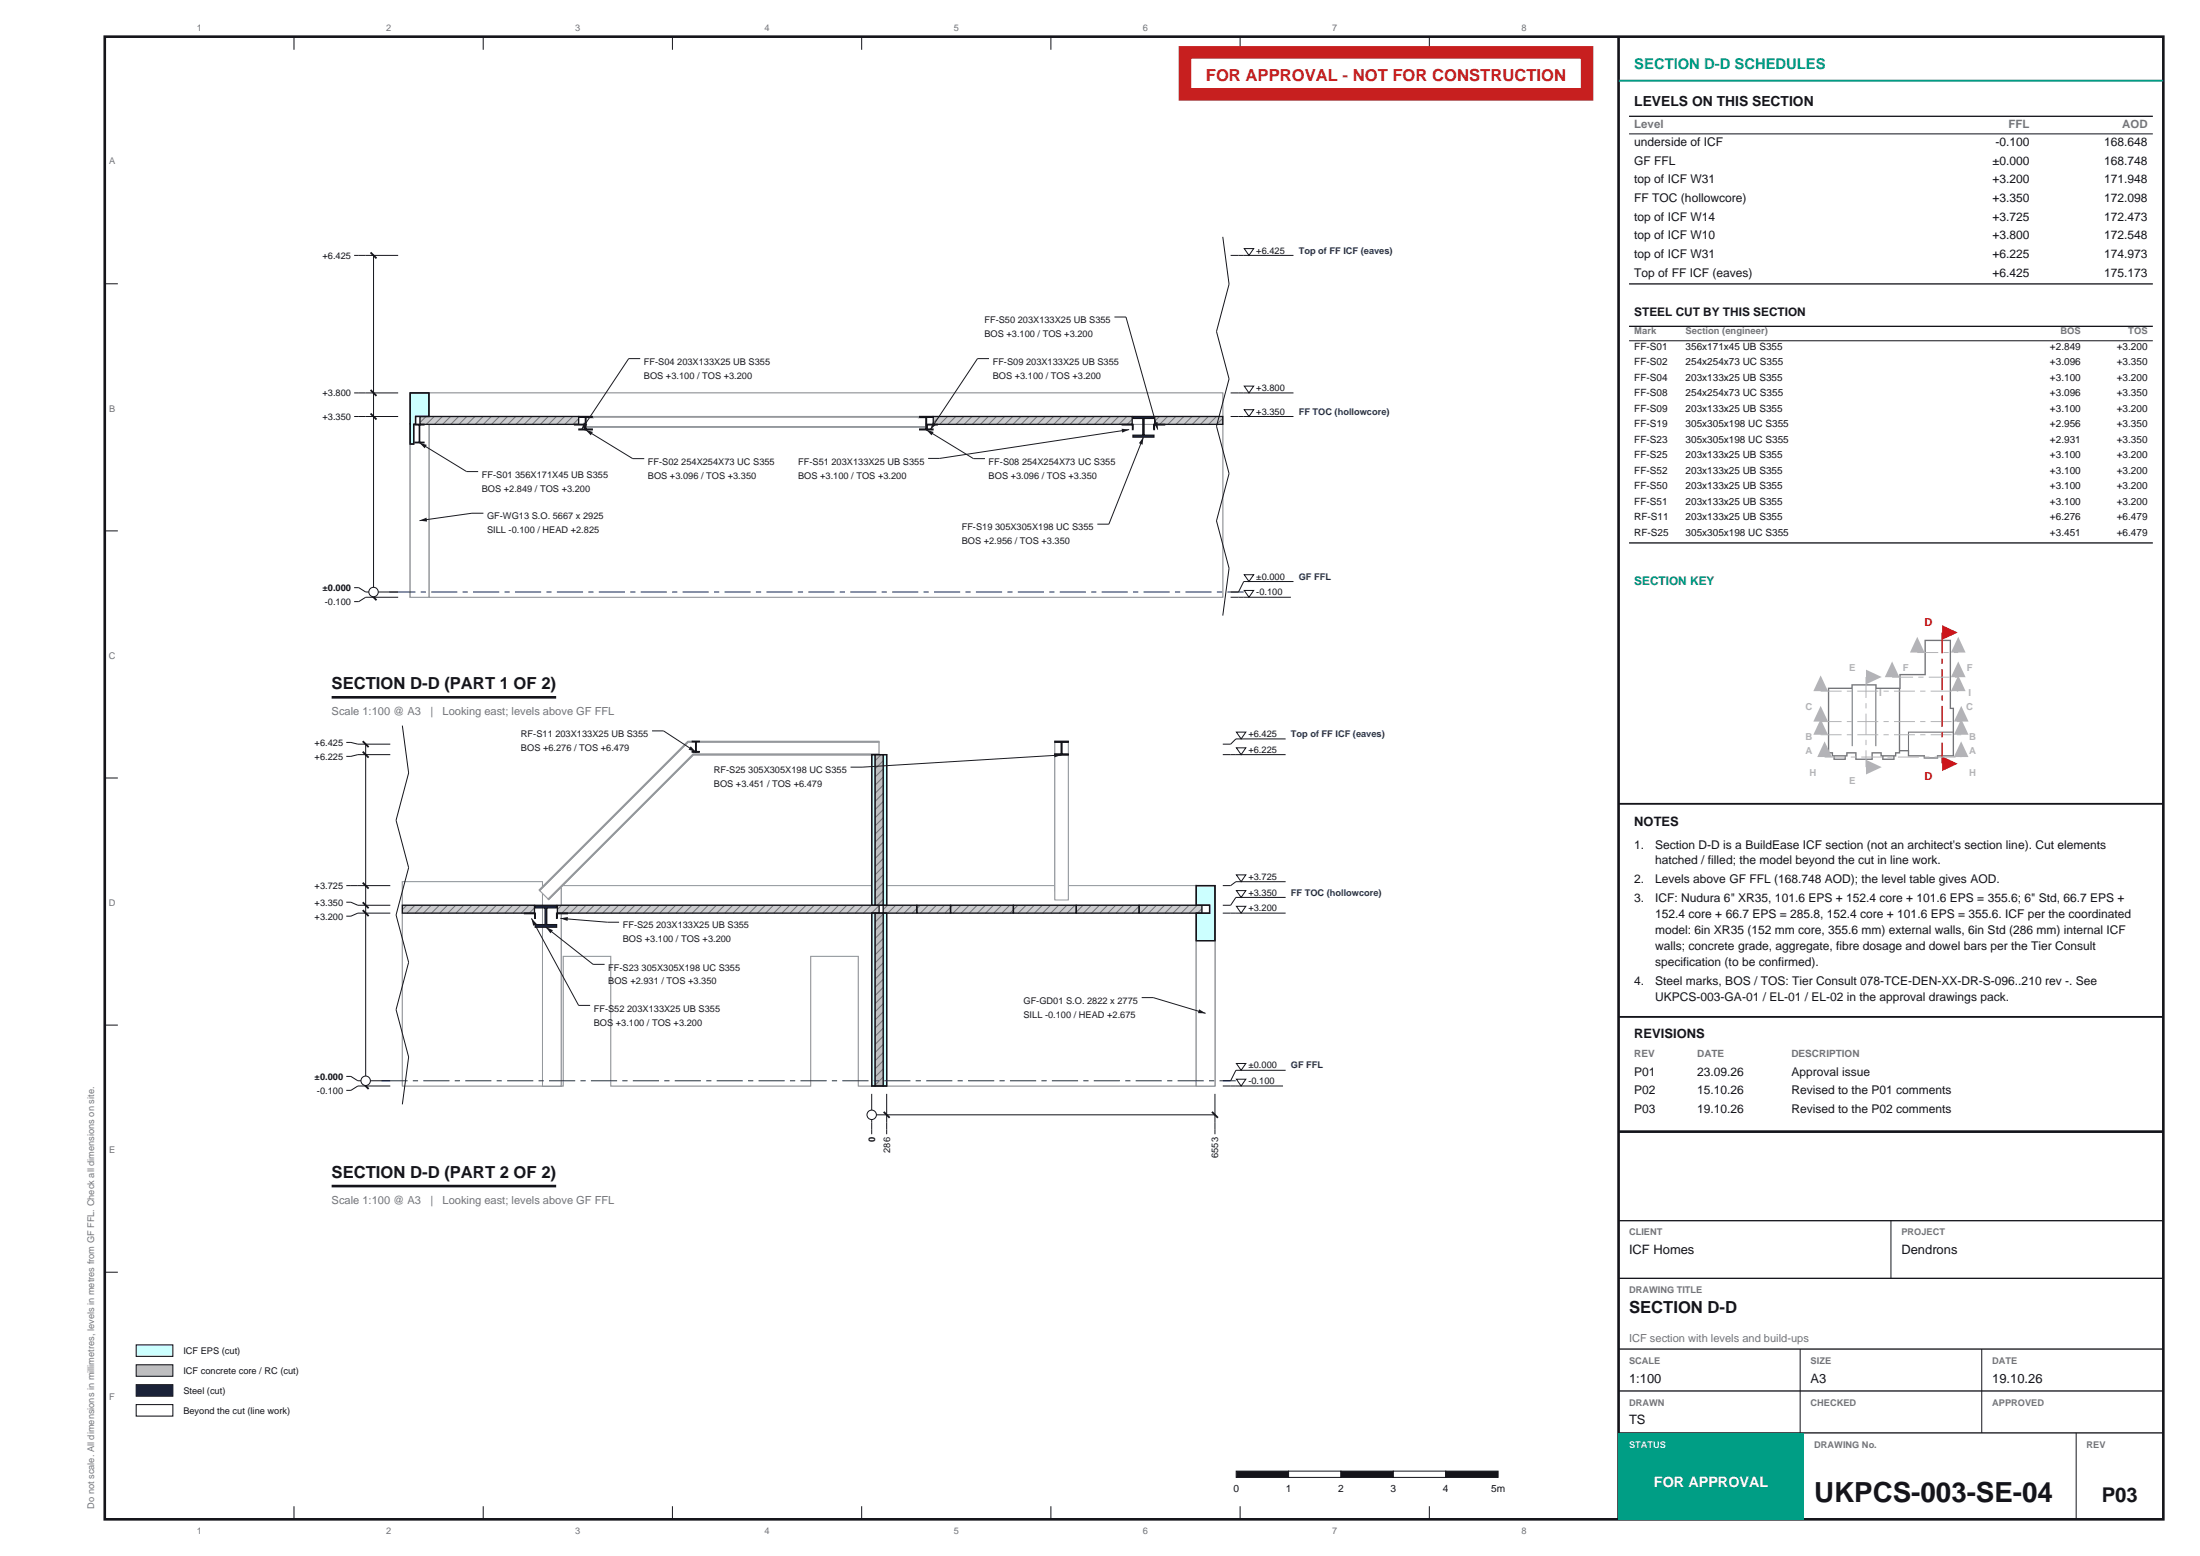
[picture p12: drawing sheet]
<svg xmlns="http://www.w3.org/2000/svg" width="420mm" height="297mm" viewBox="0 0 420 297" stroke-linecap="round" stroke-linejoin="round" font-family="sans-serif">
<path d="M20 7h393v283h-393zM309 7v283" fill="none" stroke="#14141a" stroke-width=".5"/>
<g fill="none" stroke="#14141a" stroke-width=".19">
<path d="M56.1 7v2.5M92.3 7v2.5M128.4 7v2.5M164.5 7v2.5M200.6 7v2.5M236.8 7v2.5M272.9 7v2.5M20 54.2h2.5M20 101.3h2.5M20 148.5h2.5M20 195.7h2.5M20 242.8h2.5"/>
<path d="M56.1 287.5v2.5M92.3 287.5v2.5M128.4 287.5v2.5M164.5 287.5v2.5M200.6 287.5v2.5M236.8 287.5v2.5M272.9 287.5v2.5"/>
</g>
<g fill="#fff" stroke="#94999e" stroke-width=".19">
<path d="M81.9 75h151.5v39h-151.5z" fill-rule="evenodd"/>
<path d="M78.3 75h3.6v39h-3.6z" fill-rule="evenodd"/>
<path d="M110.5 79.5h2.6v.1h-1.3v2.3h1.3v.1h-2.6v-.1h1.2v-2.3h-1.2z" fill-rule="evenodd"/>
<path d="M175.6 79.5h2.5v.1h-1.2v2.3h1.2v.1h-2.5v-.1h1.2v-2.3h-1.2z" fill-rule="evenodd"/>
<path d="M216.3 79.5h4v.4h-1.9v3.2h1.9v.3h-4v-.3h1.9v-3.2h-1.9z" fill-rule="evenodd"/>
<path d="M220.3 81h2v.1h-1.9v.9h-.1z" fill-rule="evenodd"/>
<path d="M214.2 81h2.1v1h-.1v-.9h-2z" fill-rule="evenodd"/>
<path d="M81.9 79.5h151.5v1.5h-151.5z" fill-rule="evenodd"/>
<path d="M109.7 81h2v1h-.1v-.9h-1.9z" fill-rule="evenodd"/>
<path d="M176.9 81h2v.1h-1.9v.9h-.1z" fill-rule="evenodd"/>
<path d="M111.8 81h2.1v.1h-2v.9h-.1z" fill-rule="evenodd"/>
<path d="M174.7 81h2.1v1h-.1v-.9h-2z" fill-rule="evenodd"/>
<path d="M80.2 79.5h1.7v1.5h-1.7z" fill-rule="evenodd"/>
<path d="M81.9 81h151.5v33h-151.5z" fill-rule="evenodd"/>
<path d="M81.9 75h151.5v4.5h-151.5z" fill-rule="evenodd"/>
<path d="M78.3 75h3.6v4.5h-1.7v1.5h1.7v33h-3.6z" fill-rule="evenodd"/>
<path d="M78.3 75h3.6v4.5h-2.6v1.5h2.6v33h-3.6z" fill-rule="evenodd"/>
<path d="M78.3 81h3.6v3.5h-3.6z" fill-rule="evenodd"/>
<path d="M79.2 81h1.7v.1h-.8v3.3h.8v.1h-1.7v-.1h.8v-3.3h-.8z" fill-rule="evenodd"/>
<path d="M79.3 81h2.6v3.5h-3.3z" fill-rule="evenodd"/>
<path d="M78.6 81h.7l-.7 3.5z" fill-rule="evenodd"/>
<path d="M78.6 81h3.3v33h-3.6v-29.5h.3z" fill-rule="evenodd"/>
<path d="M78.3 81h.7v3.8h-.7z" fill-rule="evenodd"/>
<path d="M111.8 81h2.1v.1h-2v.9h-.1z" fill-rule="evenodd"/>
<path d="M174.7 81h2.1v1h-.1v-.9h-2z" fill-rule="evenodd"/>
<path d="M111.9 81.4h64.8v.1h-64.8z" fill-rule="evenodd"/>
<path d="M113.3 79.5h62v.1h-62z" fill-rule="evenodd"/>
<path d="M111.9 79.8h1.4v-.2h62v.2h1.4v1.6h-64.8z" fill-rule="evenodd"/>
<path d="M111.9 79.8h1.4v-.2h62v.2h1.4v1.6h-64.8z" fill-rule="evenodd"/>
<path d="M111.9 81.4h64.8v.1h-64.8z" fill-rule="evenodd"/>
<path d="M113.3 79.5h62v.1h-62z" fill-rule="evenodd"/>
</g>
<g fill="#cccccf">
<path d="M220.4 79.5h13v1.5h-13z" fill-rule="evenodd"/>
<path d="M178.2 79.5h37.9v1.5h-37.9z" fill-rule="evenodd"/>
<path d="M80.2 79.5h30.3v1.5h-30.3z" fill-rule="evenodd"/>
</g>
<g fill="none" stroke="#737378" stroke-width=".19">
<path d="M81.3 79.5l-1.1 1.2M82.9 79.5l-1.5 1.5M84.4 79.5l-1.5 1.5M86 79.5l-1.5 1.5M87.6 79.5l-1.5 1.5M89.1 79.5l-1.5 1.5M90.7 79.5l-1.5 1.5M92.2 79.5l-1.5 1.5M93.8 79.5l-1.5 1.5M95.3 79.5l-1.5 1.5M96.9 79.5l-1.5 1.5M98.4 79.5l-1.5 1.5"/>
<path d="M100 79.5l-1.5 1.5M101.6 79.5l-1.5 1.5M103.1 79.5l-1.5 1.5M104.7 79.5l-1.5 1.5M106.2 79.5l-1.5 1.5M107.8 79.5l-1.5 1.5M109.3 79.5l-1.5 1.5M110.5 79.9l-1.1 1.1M179.3 79.5l-1.1 1.2M180.9 79.5l-1.5 1.5M182.5 79.5l-1.5 1.5M184 79.5l-1.5 1.5"/>
<path d="M185.6 79.5l-1.5 1.5M187.1 79.5l-1.5 1.5M188.7 79.5l-1.5 1.5M190.2 79.5l-1.5 1.5M191.8 79.5l-1.5 1.5M193.3 79.5l-1.5 1.5M194.9 79.5l-1.5 1.5M196.5 79.5l-1.5 1.5M198 79.5l-1.5 1.5M199.6 79.5l-1.5 1.5M201.1 79.5l-1.5 1.5M202.7 79.5l-1.5 1.5"/>
<path d="M204.2 79.5l-1.5 1.5M205.8 79.5l-1.5 1.5M207.3 79.5l-1.5 1.5M208.9 79.5l-1.5 1.5M210.5 79.5l-1.5 1.5M212 79.5l-1.5 1.5M213.6 79.5l-1.5 1.5M215.1 79.5l-1.5 1.5M221.3 79.5l-.9 .9M222.9 79.5l-1.5 1.5M224.5 79.5l-1.5 1.5M226 79.5l-1.5 1.5"/>
<path d="M227.6 79.5l-1.5 1.5M229.1 79.5l-1.5 1.5M230.7 79.5l-1.5 1.5M232.2 79.5l-1.5 1.5M233.4 79.8l-1.1 1.2M216.1 80l-.9 1"/>
</g>
<path d="M80.2 79.5h30.3v1.5h-30.3zM178.2 79.5h37.9v1.5h-37.9zM220.4 79.5h13v1.5h-13z" fill="none" stroke="#14141a" stroke-width=".25"/>
<path d="M78.3 75h3.6v4.5h-2.6v1.5h-.3v3.8h-.7z" fill-rule="evenodd" fill="#cff"/>
<path d="M78.3 75h3.6v4.5h-2.6v1.5h-.3v3.8h-.7z" fill="none" stroke="#14141a" stroke-width=".25"/>
<path d="M79.2 81h1.7v.1h-.8v3.3h.8v.1h-1.7v-.1h.8v-3.3h-.8z" fill-rule="evenodd" fill="#0d2973"/>
<path d="M79.2 81h1.7v.1h-.8v3.3h.8v.1h-1.7v-.1h.8v-3.3h-.8z" fill="none" stroke="#14141a" stroke-width=".25"/>
<path d="M110.5 79.5h2.6v.1h-1.3v2.3h1.3v.1h-2.6v-.1h1.2v-2.3h-1.2z" fill-rule="evenodd" fill="#0d2973"/>
<path d="M110.5 79.5h2.6v.1h-1.3v2.3h1.3v.1h-2.6v-.1h1.2v-2.3h-1.2z" fill="none" stroke="#14141a" stroke-width=".25"/>
<path d="M109.7 81h2v1h-.1v-.9h-1.9z" fill-rule="evenodd" fill="#0d2973"/>
<path d="M109.7 81h2v1h-.1v-.9h-1.9z" fill="none" stroke="#14141a" stroke-width=".25"/>
<path d="M175.6 79.5h2.5v.1h-1.2v2.3h1.2v.1h-2.5v-.1h1.2v-2.3h-1.2z" fill-rule="evenodd" fill="#0d2973"/>
<path d="M175.6 79.5h2.5v.1h-1.2v2.3h1.2v.1h-2.5v-.1h1.2v-2.3h-1.2z" fill="none" stroke="#14141a" stroke-width=".25"/>
<path d="M176.9 81h2v.1h-1.9v.9h-.1z" fill-rule="evenodd" fill="#0d2973"/>
<path d="M176.9 81h2v.1h-1.9v.9h-.1z" fill="none" stroke="#14141a" stroke-width=".25"/>
<path d="M216.3 79.5h4v.4h-1.9v3.2h1.9v.3h-4v-.3h1.9v-3.2h-1.9z" fill-rule="evenodd" fill="#0d2973"/>
<path d="M216.3 79.5h4v.4h-1.9v3.2h1.9v.3h-4v-.3h1.9v-3.2h-1.9z" fill="none" stroke="#14141a" stroke-width=".25"/>
<path d="M220.3 81h2v.1h-1.9v.9h-.1z" fill-rule="evenodd" fill="#0d2973"/>
<path d="M220.3 81h2v.1h-1.9v.9h-.1z" fill="none" stroke="#14141a" stroke-width=".25"/>
<path d="M214.2 81h2.1v1h-.1v-.9h-2z" fill-rule="evenodd" fill="#0d2973"/>
<path d="M78.3 75h3.6v4.5h-2.6v1.5h-.3v3.8h-.7zM214.2 81h2.1v1h-.1v-.9h-2z" fill="none" stroke="#14141a" stroke-width=".25"/>
<g fill="none" stroke="#14141a" stroke-width=".19">
<path d="M67.6 48.7h8.4M71.3 48.7v65.3M233.4 45.2l1.2 9-2.4 9.1 2.4 9-2.4 9.1 2.4 9-2.4 9 2.4 9.1-1.2 9M234.9 48.7h12M237.5 47.5h1.8l-.9 1.2zM67.6 79.5h8.4M67.6 75h8.4M234.9 79.5h12M234.9 75h12M237.5 78.2h1.8l-.9 1.3zM237.5 73.7h1.8l-.9 1.3zM67.6 112.2h.9l1.3 .8h6.2"/>
<path d="M76 114h-6.2l-1.3 .8h-.9M234.9 114h11.5M237.5 112.7h1.8l-.9 1.3zM237.5 109.7h1.8l-.9 1.3zM246.9 111h-9.5l-1 2h-1.5"/>
</g>
<path d="M74.3 113h163.1" fill="none" stroke="#0d2973" stroke-width=".19" stroke-dasharray="5 1 1 1" stroke-linecap="butt"/>
<path d="M70.7 113.4l1.2 1.2" fill="none" stroke="#14141a" stroke-width=".35"/>
<circle cx="71.3" cy="113" r=".9" fill="#fff" stroke="#14141a" stroke-width=".19"/>
<path d="M70.7 48.2l1.2 1.1M70.7 78.9l1.2 1.2M70.7 74.4l1.2 1.2" fill="none" stroke="#14141a" stroke-width=".35"/>
<path d="M80.1 84.5l9 5.5h2.2" fill="none" stroke="#1a1a1f" stroke-width=".19"/>
<path d="M80.1 84.5l1.4 .4-.4 .7z" fill="#1a1a1f"/>
<path d="M111.8 82l9 5.5h2.2" fill="none" stroke="#1a1a1f" stroke-width=".19"/>
<path d="M111.8 82l1.4 .4-.4 .7z" fill="#1a1a1f"/>
<path d="M122.2 68.4h-2.2l-9 13.6" fill="none" stroke="#1a1a1f" stroke-width=".19"/>
<path d="M111.5 80.6l.6 .4-1.1 1z" fill="#1a1a1f"/>
<path d="M176.8 82l9 5.5h2.2" fill="none" stroke="#1a1a1f" stroke-width=".19"/>
<path d="M176.8 82l1.4 .4-.4 .7z" fill="#1a1a1f"/>
<path d="M188.8 68.4h-2.2l-9 13.6" fill="none" stroke="#1a1a1f" stroke-width=".19"/>
<path d="M178.1 80.6l.6 .4-1.1 1z" fill="#1a1a1f"/>
<path d="M218.3 83.4l-6.6 16.6h-2.2" fill="none" stroke="#1a1a1f" stroke-width=".19"/>
<path d="M218.3 83.4l-.2 1.5-.7-.3z" fill="#1a1a1f"/>
<path d="M212.8 60.5h2.2l6 21.5" fill="none" stroke="#1a1a1f" stroke-width=".19"/>
<path d="M220.3 80.8l.7-.3v1.5z" fill="#1a1a1f"/>
<path d="M215.6 82l-36.2 5.5h-2.2" fill="none" stroke="#1a1a1f" stroke-width=".19"/>
<path d="M214.1 81.8l1.5 .2-1.4 .6z" fill="#1a1a1f"/>
<path d="M92.3 98h-2.2l-10 1.4" fill="none" stroke="#1a1a1f" stroke-width=".19"/>
<path d="M80.1 99.4l1.3-.6 .1 .8z" fill="#1a1a1f"/>
<path d="M63.3 133.1h42.9" fill="none" stroke="#14141a" stroke-width=".5"/>
<g fill="#fff" stroke="#94999e" stroke-width=".19">
<path d="M104.6 174.3h2.5v33z"/>
<path d="M103.6 169l3.5 3.8h-2.5z"/>
<path d="M228.4 169h3.5v38.3h-3.5z" fill-rule="evenodd"/>
<path d="M107.1 169h121.3v38.3h-64.5v-24.8h-9.1v24.8h-38.2v-24.8h-9.1v24.8h-.4z" fill-rule="evenodd"/>
<path d="M103.6 169h3.5v38.3h-3.5z" fill-rule="evenodd"/>
<path d="M201.4 169.9h2.5v.2h-1.2v1.6h1.2v.1h-2.5v-.1h1.2v-1.6h-1.2z" fill-rule="evenodd"/>
<path d="M107.1 172.8h121.3v1.5h-121.3z" fill-rule="evenodd"/>
<path d="M228.4 172.8h1.1v1.5h-1.1z" fill-rule="evenodd"/>
<path d="M104.6 172.8h2.5v1.5h-2.5z" fill-rule="evenodd"/>
<path d="M166.4 174.3h2.9v33h-2.9z" fill-rule="evenodd"/>
<path d="M107.1 169h121.3v3.8h-121.3z" fill-rule="evenodd"/>
<path d="M107.1 174.3h121.3v33h-64.5v-24.8h-9.1v24.8h-38.2v-24.8h-9.1v24.8h-.4z" fill-rule="evenodd"/>
<path d="M103.6 169h3.5v3.8z" fill-rule="evenodd"/>
<path d="M103.6 169l1 3.8v1.5l2.5 32.9v-32.9v33h-3.5z" fill-rule="evenodd"/>
<path d="M228.4 169h3.5v38.3h-3.5v-33h1.1v-1.5h-1.1z" fill-rule="evenodd"/>
<path d="M103.6 169h3.5v3.8h-2.5v1.5h2.5v33h-3.5z" fill-rule="evenodd"/>
<path d="M228.4 169h3.5v38.3h-3.5v-33h2.5v-1.5h-2.5z" fill-rule="evenodd"/>
<path d="M166.4 166.6h2.9v6.2h-2.9z" fill-rule="evenodd"/>
<path d="M166.4 174.3h2.9z" fill-rule="evenodd"/>
<path d="M228.4 179.5h3.5v27.8h-3.5z" fill-rule="evenodd"/>
<path d="M76.8 168.3h26.8v39h-26.8z" fill-rule="evenodd"/>
<path d="M103.6 169h3.5v3.8h-2.5v1.5h2.5v33h-3.5z" fill-rule="evenodd"/>
<path d="M103.6 169h3.5v3.8h-2.5z" fill-rule="evenodd"/>
<path d="M104.6 174.3h2.5v33h-3.5z" fill-rule="evenodd"/>
<path d="M103.6 169l1 3.8v1.5l-1 33z" fill-rule="evenodd"/>
<path d="M102.2 172.8h4.1v.5h-1.9v3.2h1.9v.5h-4.1v-.5h1.9v-3.2h-1.9z" fill-rule="evenodd"/>
<path d="M100.1 174.3h2.1v1h-.1v-.9h-2z" fill-rule="evenodd"/>
<path d="M76.8 172.8h25.2v1.5h-25.2z" fill-rule="evenodd"/>
<path d="M104.5 172.8l.1 1.5z" fill-rule="evenodd"/>
<path d="M106.3 174.3h2v.1h-1.9v.9h-.1z" fill-rule="evenodd"/>
<path d="M103.6 169h3.5v38.3h-3.5z" fill-rule="evenodd"/>
<path d="M76.8 168.3h26.8v39h-26.8v-33h25.2v-1.5h-25.2z" fill-rule="evenodd"/>
<path d="M201.4 141.5h2.5v28.4h-2.5z" fill-rule="evenodd"/>
<path d="M202.7 141.7h1.2v28.4h-1.2z" fill-rule="evenodd"/>
<path d="M201.4 141.7h1.2v28.4h-1.2z" fill-rule="evenodd"/>
<path d="M202.7 143.9h1.2v27.8h-1.2z" fill-rule="evenodd"/>
<path d="M201.4 143.9h1.2v27.8h-1.2z" fill-rule="evenodd"/>
<path d="M201.4 144.1h2.5v27.7h-2.5z" fill-rule="evenodd"/>
<path d="M166.4 144h2.9v22.6h-2.9z" fill-rule="evenodd"/>
<path d="M201.4 143.9h2.5v.2h-2.5z" fill-rule="evenodd"/>
<path d="M201.4 141.5h2.5v.2h-2.5z" fill-rule="evenodd"/>
<path d="M202.6 141.7h.1v2.2h-.1z" fill-rule="evenodd"/>
<path d="M132.3 143.9h35.5v.2h-35.4l-27.6 27.6-.1-.1z" fill-rule="evenodd"/>
<path d="M102.9 169.9l28.4-28.4h36.5v.2h-36.4l-28.3 28.3z" fill-rule="evenodd"/>
<path d="M103.1 170l28.3-28.3h36.4v2.2h-35.5l-27.6 27.7z" fill-rule="evenodd"/>
<path d="M103.1 170l28.3-28.3h36.4v2.2h-35.5l-27.6 27.7z" fill-rule="evenodd"/>
<path d="M132.8 141.8l.1 1.7h.6h-1.3h.6z" fill-rule="evenodd"/>
<path d="M132.3 143.9h35.5v.2h-35.4l-27.6 27.6-.1-.1z" fill-rule="evenodd"/>
<path d="M131.3 141.5h36.5v.2h-36.4l-28.3 28.3-.2-.1z" fill-rule="evenodd"/>
<path d="M132.2 141.5h1.3l-.6 .1v1.9h.6h-1.3h.6v-1.9z" fill-rule="evenodd"/>
</g>
<g fill="#cccccf">
<path d="M217.5 172.8h12v1.5h-12z" fill-rule="evenodd"/>
<path d="M205.5 172.8h12v1.5h-12z" fill-rule="evenodd"/>
<path d="M193.5 172.8h12v1.5h-12z" fill-rule="evenodd"/>
<path d="M181.5 172.8h12v1.5h-12z" fill-rule="evenodd"/>
<path d="M175 172.8h6.5v1.5h-6.5z" fill-rule="evenodd"/>
<path d="M168.6 172.8h6.4v1.5h-6.4z" fill-rule="evenodd"/>
<path d="M106.4 172.8h61.4v1.5h-61.4z" fill-rule="evenodd"/>
<path d="M76.8 172.8h25.2v1.5h-25.2z" fill-rule="evenodd"/>
</g>
<g fill="none" stroke="#737378" stroke-width=".19">
<path d="M77.7 172.8l-.9 .8M79.2 172.8l-1.5 1.5M80.8 172.8l-1.5 1.5M82.3 172.8l-1.5 1.5M83.9 172.8l-1.5 1.5M85.4 172.8l-1.5 1.5M87 172.8l-1.5 1.5M88.5 172.8l-1.5 1.5M90.1 172.8l-1.5 1.5M91.7 172.8l-1.5 1.5M93.2 172.8l-1.5 1.5M94.8 172.8l-1.5 1.5"/>
<path d="M96.3 172.8l-1.5 1.5M97.9 172.8l-1.5 1.5M99.4 172.8l-1.5 1.5M101 172.8l-1.5 1.5M102 173.3l-1 1M107.2 172.8l-.8 .8M108.8 172.8l-1.5 1.5M110.3 172.8l-1.5 1.5M111.9 172.8l-1.5 1.5M113.4 172.8l-1.5 1.5M115 172.8l-1.5 1.5M116.5 172.8l-1.5 1.5"/>
<path d="M118.1 172.8l-1.5 1.5M119.7 172.8l-1.5 1.5M121.2 172.8l-1.5 1.5M122.8 172.8l-1.5 1.5M124.3 172.8l-1.5 1.5M125.9 172.8l-1.5 1.5M127.4 172.8l-1.5 1.5M129 172.8l-1.5 1.5M130.5 172.8l-1.5 1.5M132.1 172.8l-1.5 1.5M133.7 172.8l-1.5 1.5M135.2 172.8l-1.5 1.5"/>
<path d="M136.8 172.8l-1.5 1.5M138.3 172.8l-1.5 1.5M139.9 172.8l-1.5 1.5M141.4 172.8l-1.5 1.5M143 172.8l-1.5 1.5M144.5 172.8l-1.5 1.5M146.1 172.8l-1.5 1.5M147.7 172.8l-1.5 1.5M149.2 172.8l-1.5 1.5M150.8 172.8l-1.5 1.5M152.3 172.8l-1.5 1.5M153.9 172.8l-1.5 1.5"/>
<path d="M155.4 172.8l-1.5 1.5M157 172.8l-1.5 1.5M158.5 172.8l-1.5 1.5M160.1 172.8l-1.5 1.5M161.7 172.8l-1.5 1.5M163.2 172.8l-1.5 1.5M164.8 172.8l-1.5 1.5M166.3 172.8l-1.5 1.5M167.8 172.8l-1.4 1.5M169.4 172.8l-.8 .8M171 172.8l-1.5 1.5M172.5 172.8l-1.5 1.5"/>
<path d="M174.1 172.8l-1.5 1.5M175.7 172.8l-1.5 1.5M177.2 172.8l-1.5 1.5M178.8 172.8l-1.5 1.5M180.3 172.8l-1.5 1.5M181.9 172.8l-1.5 1.5M183.4 172.8l-1.5 1.5M185 172.8l-1.5 1.5M186.5 172.8l-1.5 1.5M188.1 172.8l-1.5 1.5M189.7 172.8l-1.5 1.5M191.2 172.8l-1.5 1.5"/>
<path d="M192.8 172.8l-1.5 1.5M194.3 172.8l-1.5 1.5M195.9 172.8l-1.5 1.5M197.4 172.8l-1.5 1.5M199 172.8l-1.5 1.5M200.6 172.8l-1.5 1.5M202.1 172.8l-1.5 1.5M203.7 172.8l-1.5 1.5M205.2 172.8l-1.5 1.5M206.8 172.8l-1.5 1.5M208.3 172.8l-1.5 1.5M209.9 172.8l-1.5 1.5"/>
<path d="M211.4 172.8l-1.5 1.5M213 172.8l-1.5 1.5M214.6 172.8l-1.5 1.5M216.1 172.8l-1.5 1.5M217.7 172.8l-1.5 1.5M219.2 172.8l-1.5 1.5M220.8 172.8l-1.5 1.5M222.3 172.8l-1.5 1.5M223.9 172.8l-1.5 1.5M225.4 172.8l-1.5 1.5M227 172.8l-1.5 1.5M228.6 172.8l-1.5 1.5"/>
<path d="M229.5 173.4l-.9 .9"/>
</g>
<path d="M76.8 172.8h25.2v1.5h-25.2zM106.4 172.8h61.4v1.5h-61.4zM168.6 172.8h6.4v1.5h-6.4zM175 172.8h6.5v1.5h-6.5zM181.5 172.8h12v1.5h-12zM193.5 172.8h12v1.5h-12zM205.5 172.8h12v1.5h-12zM217.5 172.8h12v1.5h-12z" fill="none" stroke="#14141a" stroke-width=".25"/>
<path d="M168.6 174.3h.7v33h-.7z" fill-rule="evenodd" fill="#cff"/>
<path d="M168.6 174.3h.7v33h-.7z" fill="none" stroke="#14141a" stroke-width=".25"/>
<path d="M166.4 174.3h.7v33h-.7z" fill-rule="evenodd" fill="#cff"/>
<path d="M166.4 174.3h.7v33h-.7z" fill="none" stroke="#14141a" stroke-width=".25"/>
<path d="M228.4 169h3.5v10.5h-3.5v-5.2h2.5v-1.5h-2.5z" fill-rule="evenodd" fill="#cff"/>
<path d="M228.4 169h3.5v10.5h-3.5v-5.2h2.5v-1.5h-2.5z" fill="none" stroke="#14141a" stroke-width=".25"/>
<path d="M166.4 144h.7v28.8h-.7z" fill-rule="evenodd" fill="#cff"/>
<path d="M166.4 144h.7v28.8h-.7z" fill="none" stroke="#14141a" stroke-width=".25"/>
<path d="M168.6 144h.7v28.8h-.7z" fill-rule="evenodd" fill="#cff"/>
<path d="M168.6 144h.7v28.8h-.7z" fill="none" stroke="#14141a" stroke-width=".25"/>
<path d="M167.1 174.3h1.5v33h-1.5z" fill-rule="evenodd" fill="#bdbdbf"/>
<g fill="none" stroke="#737378" stroke-width=".19">
<path d="M167.2 174.3l-.1 .1M168.6 179.1l-1.5 1.6M168.6 177.6l-1.5 1.5M168.6 176l-1.5 1.6M168.6 174.5l-1.5 1.5M168.6 199.4l-1.5 1.5M168.6 197.8l-1.5 1.5M168.6 196.3l-1.5 1.5M168.6 194.7l-1.5 1.5M168.6 193.1l-1.5 1.6M168.6 191.6l-1.5 1.5M168.6 190l-1.5 1.6"/>
<path d="M168.6 188.5l-1.5 1.5M168.6 186.9l-1.5 1.5M168.6 185.4l-1.5 1.5M168.6 183.8l-1.5 1.5M168.6 182.3l-1.5 1.5M168.6 180.7l-1.5 1.5M168.6 207.1l-.1 .2M168.6 205.6l-1.5 1.5M168.6 204l-1.5 1.6M168.6 202.5l-1.5 1.5M168.6 200.9l-1.5 1.5"/>
</g>
<path d="M167.1 174.3h1.5v33h-1.5z" fill="none" stroke="#14141a" stroke-width=".25"/>
<path d="M167.1 144h1.5v28.8h-1.5z" fill-rule="evenodd" fill="#bdbdbf"/>
<g fill="none" stroke="#737378" stroke-width=".19">
<path d="M168.2 144l-1.1 1.2M168.6 159.2l-1.5 1.5M168.6 157.7l-1.5 1.5M168.6 156.1l-1.5 1.5M168.6 154.5l-1.5 1.6M168.6 153l-1.5 1.5M168.6 151.4l-1.5 1.6M168.6 149.9l-1.5 1.5M168.6 148.3l-1.5 1.5M168.6 146.8l-1.5 1.5M168.6 145.2l-1.5 1.5M168.6 171.7l-1.1 1.1"/>
<path d="M168.6 170.1l-1.5 1.5M168.6 168.5l-1.5 1.6M168.6 167l-1.5 1.5M168.6 165.4l-1.5 1.6M168.6 163.9l-1.5 1.5M168.6 162.3l-1.5 1.5M168.6 160.8l-1.5 1.5"/>
</g>
<path d="M167.1 144h1.5v28.8h-1.5z" fill="none" stroke="#14141a" stroke-width=".25"/>
<path d="M102.2 172.8h4.1v.5h-1.9v3.2h1.9v.5h-4.1v-.5h1.9v-3.2h-1.9z" fill-rule="evenodd" fill="#0d2973"/>
<path d="M102.2 172.8h4.1v.5h-1.9v3.2h1.9v.5h-4.1v-.5h1.9v-3.2h-1.9z" fill="none" stroke="#14141a" stroke-width=".25"/>
<path d="M106.3 174.3h2v.1h-1.9v.9h-.1z" fill-rule="evenodd" fill="#0d2973"/>
<path d="M106.3 174.3h2v.1h-1.9v.9h-.1z" fill="none" stroke="#14141a" stroke-width=".25"/>
<path d="M100.1 174.3h2.1v1h-.1v-.9h-2z" fill-rule="evenodd" fill="#0d2973"/>
<path d="M100.1 174.3h2.1v1h-.1v-.9h-2z" fill="none" stroke="#14141a" stroke-width=".25"/>
<path d="M132.2 141.5h1.3l-.6 .1v1.9h.6h-1.3h.6v-1.9z" fill-rule="evenodd" fill="#0d2973"/>
<path d="M132.2 141.5h1.3l-.6 .1v1.9h.6h-1.3h.6v-1.9z" fill="none" stroke="#14141a" stroke-width=".25"/>
<path d="M201.4 141.5h2.5v.2h-1.2v2.2h1.2v.2h-2.5v-.2h1.2v-2.2h-1.2z" fill-rule="evenodd" fill="#0d2973"/>
<path d="M166.4 144h2.9v28.8h-2.9zM201.4 141.5h2.5v.2h-1.2v2.2h1.2v.2h-2.5v-.2h1.2v-2.2h-1.2zM166.4 174.3h2.9v33h-2.9zM228.4 169h3.5v10.5h-3.5v-5.2h2.5v-1.5h-2.5z" fill="none" stroke="#14141a" stroke-width=".25"/>
<g fill="none" stroke="#14141a" stroke-width=".19">
<path d="M76.8 138.5l1.2 9-2.4 9.1 2.4 9-2.4 9 2.4 9.1-2.4 9 2.4 9.1-1.2 9M236 139.7h1.8l-.9 1.3zM66.1 141.7h.9l1.3 .3h6.2M69.8 142v65.3M74.5 144h-6.2l-1.3 .4h-.9M233.4 144h12M236 142.7h1.8l-.9 1.3zM245.4 141h-9.5l-1 1h-1.5M66.1 172.2h.9l1.3 .6h6.2M66.1 169h8.4M74.5 174.3h-6.2l-1.3 .6h-.9M233.4 174.3h12"/>
<path d="M236 173h1.8l-.9 1.3zM236 170h1.8l-.9 1.3zM236 167h1.8l-.9 1.3zM245.4 171.3h-9.5l-1 1.5h-1.5M245.4 168.3h-9.5l-1 .7h-1.5M66.1 205.5h.9l1.3 .8h6.2M74.5 207.3h-6.2l-1.3 .8h-.9M233.4 207.3h11.5M236 206h1.8l-.9 1.3zM236 203h1.8l-.9 1.3zM245.4 204.3h-9.5l-1 2h-1.5"/>
</g>
<path d="M72.8 206.3h163.1" fill="none" stroke="#0d2973" stroke-width=".19" stroke-dasharray="5 1 1 1" stroke-linecap="butt"/>
<path d="M69.2 206.7l1.2 1.2" fill="none" stroke="#14141a" stroke-width=".35"/>
<circle cx="69.8" cy="206.3" r=".9" fill="#fff" stroke="#14141a" stroke-width=".19"/>
<path d="M69.2 143.5l1.2 1.1M69.2 141.5l1.2 1.1M69.2 173.7l1.2 1.2M69.2 172.2l1.2 1.2M69.2 168.5l1.2 1.1" fill="none" stroke="#14141a" stroke-width=".35"/>
<path d="M166.4 208.8v7.7M166.4 212.8h65.5M169.3 208.8v7.7M231.9 208.8v7.7" fill="none" stroke="#14141a" stroke-width=".19"/>
<circle cx="166.4" cy="212.8" r=".9" fill="#fff" stroke="#14141a" stroke-width=".19"/>
<path d="M168.7 212.2l1.1 1.2M231.4 212.2l1.1 1.2" fill="none" stroke="#14141a" stroke-width=".35"/>
<path d="M104.2 177l9 7.1h2.2" fill="none" stroke="#1a1a1f" stroke-width=".19"/>
<path d="M104.2 177l1.4 .5-.5 .6z" fill="#1a1a1f"/>
<path d="M107 175.3l9 .7h2.2" fill="none" stroke="#1a1a1f" stroke-width=".19"/>
<path d="M107 175.3l1.4-.3v.8z" fill="#1a1a1f"/>
<path d="M101.5 175.3l9 16.6h2.2" fill="none" stroke="#1a1a1f" stroke-width=".19"/>
<path d="M101.5 175.3l1 1-.7 .4z" fill="#1a1a1f"/>
<path d="M124.5 139.5h2.2l6.1 4" fill="none" stroke="#1a1a1f" stroke-width=".19"/>
<path d="M131.9 142.4l.9 1.1-1.3-.4z" fill="#1a1a1f"/>
<path d="M202.7 144.1l-38.1 2.3h-2.2" fill="none" stroke="#1a1a1f" stroke-width=".19"/>
<path d="M201.2 143.8l1.5 .3-1.4 .5z" fill="#1a1a1f"/>
<path d="M218 190.4h2.2l10 3" fill="none" stroke="#1a1a1f" stroke-width=".19"/>
<path d="M228.9 192.7l1.3 .7h-1.5z" fill="#1a1a1f"/>
<path d="M63.3 226.4h42.9" fill="none" stroke="#14141a" stroke-width=".5"/>
<path d="M26 256.7h7v2.2h-7z" fill-rule="evenodd" fill="#cff" stroke="#14141a" stroke-width=".2"/>
<path d="M26 260.5h7v2.2h-7z" fill-rule="evenodd" fill="#bdbdbf" stroke="#14141a" stroke-width=".2"/>
<path d="M26 264.3h7v2.2h-7z" fill-rule="evenodd" fill="#0d2973" stroke="#14141a" stroke-width=".2"/>
<path d="M26 268.1h7v2.2h-7z" fill-rule="evenodd" fill="#fff" stroke="#14141a" stroke-width=".2"/>
<path d="M236 280.8h10v1.2h-10z" fill-rule="evenodd" fill="#14141a" stroke="#14141a" stroke-width=".19"/>
<path d="M246 280.8h10v1.2h-10z" fill-rule="evenodd" fill="#fff" stroke="#14141a" stroke-width=".19"/>
<path d="M256 280.8h10v1.2h-10z" fill-rule="evenodd" fill="#14141a" stroke="#14141a" stroke-width=".19"/>
<path d="M266 280.8h10v1.2h-10z" fill-rule="evenodd" fill="#fff" stroke="#14141a" stroke-width=".19"/>
<path d="M276 280.8h10v1.2h-10z" fill-rule="evenodd" fill="#14141a" stroke="#14141a" stroke-width=".19"/>
<path d="M226.2 10h76.8v8h-76.8z" fill="none" stroke="#c71f1f" stroke-width="2.4" stroke-linecap="butt"/>
<path d="M309 15.4h104" fill="none" stroke="#009e85" stroke-width=".35"/>
<path d="M311 22.2h100M311 54.2h100M311 62.3h100M311 103.6h100" fill="none" stroke="#14141a" stroke-width=".25"/>
<path d="M311 25.6h100M311 65h100" fill="none" stroke="#14141a" stroke-width=".19"/>
<path d="M349 131.3h4.4v-.7h4.9v.7h4.3v-2.7h4.8v-6.5h5.1v13h.5v9.3h-3v.4h-2.8v-.4h-3v-1h-1.4v.4h-.8v.6h-.3v.7h-2.4v-.7h-.3v-.6h-1.5v1.3h-3.3v-1.3h-1.5v.6h-.3v.7h-2.4v-.7h-.3v-.6h-.7zM364.5 139.9v4.2h3v.5h2.3v-.5h3v-4.2zM367.7 122.4v6.5h-4.8l-.1 14.3h1.4v-3.6h8.6v-4.3h-.6v-12.9zM349.2 131.5v12.1h.8v.5h.3h2.2v-.5h1.9v1.2h2.9v-1.2h2v.5h.3h2.2v-.5h.7v-12.1h-4.3v10.9h-.2v-11.5h-4.3v11.5h-.1h-.1v-10.9zM359.6 144.4v.4h1.8v-.4zM350.3 144.4v.4h1.8v-.4z" fill-rule="evenodd" fill="#737378"/>
<path d="M347.6 140.2h26.8" fill="none" stroke="#b3b3b8" stroke-width=".19" stroke-dasharray="4 1 1 1" stroke-linecap="butt"/>
<g fill="#b3b3b8">
<path d="M347.6 137.2l1.4 3h-2.8z"/>
<path d="M374.4 137.2l1.4 3h-2.8z"/>
</g>
<path d="M347.6 137.7h26.8" fill="none" stroke="#b3b3b8" stroke-width=".19" stroke-dasharray="4 1 1 1" stroke-linecap="butt"/>
<g fill="#b3b3b8">
<path d="M347.6 134.7l1.4 3h-2.8z"/>
<path d="M374.4 134.7l1.4 3h-2.8z"/>
</g>
<path d="M347.6 131.9h26.2" fill="none" stroke="#b3b3b8" stroke-width=".19" stroke-dasharray="4 1 1 1" stroke-linecap="butt"/>
<g fill="#b3b3b8">
<path d="M347.6 128.9l1.4 3h-2.8z"/>
<path d="M373.8 128.9l1.4 3h-2.8z"/>
</g>
<path d="M370.8 120.7v25.1" fill="none" stroke="#cc141a" stroke-width=".25" stroke-dasharray="4 1 1 1" stroke-linecap="butt"/>
<g fill="#cc141a">
<path d="M370.8 119.3l3 1.4-3 1.4z"/>
<path d="M370.8 144.4l3 1.4-3 1.4z"/>
</g>
<path d="M356.2 129.2v17.2" fill="none" stroke="#b3b3b8" stroke-width=".19" stroke-dasharray="4 1 1 1" stroke-linecap="butt"/>
<g fill="#b3b3b8">
<path d="M356.2 127.8l3 1.4-3 1.4z"/>
<path d="M356.2 145l3 1.4-3 1.4z"/>
</g>
<path d="M366 124.6h7.8" fill="none" stroke="#b3b3b8" stroke-width=".19" stroke-dasharray="4 1 1 1" stroke-linecap="butt"/>
<g fill="#b3b3b8">
<path d="M366 121.6l1.4 3h-2.8z"/>
<path d="M373.8 121.6l1.4 3h-2.8z"/>
</g>
<path d="M348.3 144.5h26.1" fill="none" stroke="#b3b3b8" stroke-width=".19" stroke-dasharray="4 1 1 1" stroke-linecap="butt"/>
<g fill="#b3b3b8">
<path d="M348.3 141.5l1.4 3h-2.8z"/>
<path d="M374.4 141.5l1.4 3h-2.8z"/>
</g>
<path d="M361.2 129.3h12.6" fill="none" stroke="#b3b3b8" stroke-width=".19" stroke-dasharray="4 1 1 1" stroke-linecap="butt"/>
<g fill="#b3b3b8">
<path d="M361.2 126.3l1.4 3h-2.8z"/>
<path d="M373.8 126.3l1.4 3h-2.8z"/>
</g>
<path d="M309 153.4h104M309 194.1h104" fill="none" stroke="#14141a" stroke-width=".35"/>
<path d="M309 216h104" fill="none" stroke="#14141a" stroke-width=".5"/>
<path d="M309 233h104M309 244h104M309 257.5h104M309 265.5h104M309 273.5h104" fill="none" stroke="#14141a" stroke-width=".25"/>
<path d="M361 233v11M343.7 257.5v16M378.3 257.5v16" fill="none" stroke="#14141a" stroke-width=".19"/>
<path d="M309 273.5h35.4v16.5h-35.4z" fill-rule="evenodd" fill="#009e85"/>
<path d="M396.4 273.5v16.5" fill="none" stroke="#14141a" stroke-width=".19"/>
<text font-size="5.3" fill="#14141a" x="346.4" y="286.6">UKPCS-003-SE-04</text>
<text font-size="3.9" fill="#14141a" x="401.2" y="286.6">P03</text>
<text font-size="3.2" fill="#c71f1f" x="230.2" y="15.4">FOR APPROVAL - NOT FOR CONSTRUCTION</text>
<g font-size="3.2" fill="#14141a">
<text x="63.3" y="131.5">SECTION D-D (PART 1 OF 2)</text>
<text x="63.3" y="224.8">SECTION D-D (PART 2 OF 2)</text>
<text x="311" y="250.6">SECTION D-D</text>
</g>
<text font-size="2.8" fill="#009e85" x="312" y="13.2">SECTION D-D SCHEDULES</text>
<text font-size="2.8" fill="#fff" x="315.7" y="283.8">FOR APPROVAL</text>
<text font-size="2.6" fill="#14141a" x="312" y="20.2">LEVELS ON THIS SECTION</text>
<g font-size="2.5" fill="#14141a">
<text x="312" y="157.7">NOTES</text>
<text x="312" y="198.1">REVISIONS</text>
<text x="311" y="239.4">ICF Homes</text>
<text x="363" y="239.4">Dendrons</text>
<text x="311" y="263.9">1:100</text>
<text x="345.7" y="263.9">A3</text>
<text x="380.3" y="263.9">19.10.26</text>
<text x="311" y="271.9">TS</text>
</g>
<g font-size="2.3" fill="#14141a">
<text x="312" y="27.9">underside of ICF</text>
<text x="380.9" y="27.9">-0.100</text>
<text x="401.7" y="27.9">168.648</text>
<text x="312" y="31.5">GF FFL</text>
<text x="312" y="35">top of ICF W31</text>
<text x="380.4" y="31.5">±0.000</text>
<text x="380.4" y="35">+3.200</text>
<text x="401.7" y="31.5">168.748</text>
<text x="401.7" y="35">171.948</text>
<text x="312" y="38.6">FF TOC (hollowcore)</text>
<text x="380.4" y="38.6">+3.350</text>
<text x="401.7" y="38.6">172.098</text>
<text x="312" y="42.1">top of ICF W14</text>
<text x="312" y="45.7">top of ICF W10</text>
<text x="380.4" y="42.1">+3.725</text>
<text x="380.4" y="45.7">+3.800</text>
<text x="401.7" y="42.1">172.473</text>
<text x="401.7" y="45.7">172.548</text>
<text x="312" y="49.2">top of ICF W31</text>
<text x="312" y="52.8">Top of FF ICF (eaves)</text>
<text x="380.4" y="49.2">+6.225</text>
<text x="380.4" y="52.8">+6.425</text>
<text x="401.7" y="49.2">174.973</text>
<text x="401.7" y="52.8">175.173</text>
<text x="312" y="60.3">STEEL CUT BY THIS SECTION</text>
<text x="312" y="162">1.</text>
<text x="316" y="162">Section D-D is a BuildEase ICF section (not an architect's section line). Cut elements</text>
<text x="316" y="165">hatched / filled; the model beyond the cut in line work.</text>
<text x="312" y="168.6">2.</text>
<text x="312" y="172.2">3.</text>
<text x="316" y="168.6">Levels above GF FFL (168.748 AOD); the level table gives AOD.</text>
<text x="316" y="172.2">ICF: Nudura 6&quot; XR35, 101.6 EPS + 152.4 core + 101.6 EPS = 355.6; 6&quot; Std, 66.7 EPS +</text>
<text x="316" y="175.3">152.4 core + 66.7 EPS = 285.8, 152.4 core + 101.6 EPS = 355.6. ICF per the coordinated</text>
<text x="316" y="178.3">model: 6in XR35 (152 mm core, 355.6 mm) external walls, 6in Std (286 mm) internal ICF</text>
<text x="316" y="181.3">walls; concrete grade, aggregate, fibre dosage and dowel bars per the Tier Consult</text>
<text x="316" y="184.3">specification (to be confirmed).</text>
<text x="312" y="188">4.</text>
<text x="316" y="188">Steel marks, BOS / TOS: Tier Consult 078-TCE-DEN-XX-DR-S-096..210 rev -. See</text>
<text x="316" y="191">UKPCS-003-GA-01 / EL-01 / EL-02 in the approval drawings pack.</text>
<text x="312" y="205.3">P01</text>
<text x="312" y="208.9">P02</text>
<text x="324" y="205.3">23.09.26</text>
<text x="324" y="208.9">15.10.26</text>
<text x="342" y="205.3">Approval issue</text>
<text x="342" y="208.9">Revised to the P01 comments</text>
<text x="312" y="212.5">P03</text>
<text x="324" y="212.5">19.10.26</text>
<text x="342" y="212.5">Revised to the P02 comments</text>
</g>
<text font-size="2.3" fill="#006b5c" x="312" y="111.7">SECTION KEY</text>
<g font-size="2.2" fill="#73737a">
<text x="312" y="24.4">Level</text>
<text x="383.4" y="24.4">FFL</text>
<text x="405.1" y="24.4">AOD</text>
</g>
<g font-size="2.1" fill="#cc141a">
<text x="367.4" y="119.5">D</text>
<text x="367.4" y="149">D</text>
</g>
<g font-size="2.1" fill="#73737a">
<text x="63.3" y="136.5">Scale 1:100 @ A3</text>
<text x="82.2" y="136.5">|</text>
<text x="84.5" y="136.5">Looking east; levels above GF FFL</text>
<text x="63.3" y="229.8">Scale 1:100 @ A3</text>
<text x="82.2" y="229.8">|</text>
<text x="84.5" y="229.8">Looking east; levels above GF FFL</text>
<text x="311" y="256.1">ICF section with levels and build-ups</text>
</g>
<g font-size="1.9" fill="#14141a">
<text x="312" y="66.8">FF-S01</text>
<text x="312" y="69.7">FF-S02</text>
<text x="321.8" y="66.8">356x171x45 UB S355</text>
<text x="321.8" y="69.7">254x254x73 UC S355</text>
<text x="391.4" y="66.8">+2.849</text>
<text x="391.4" y="69.7">+3.096</text>
<text x="404.1" y="66.8">+3.200</text>
<text x="404.1" y="69.7">+3.350</text>
<text x="312" y="72.7">FF-S04</text>
<text x="312" y="75.7">FF-S08</text>
<text x="321.8" y="72.7">203x133x25 UB S355</text>
<text x="321.8" y="75.7">254x254x73 UC S355</text>
<text x="391.4" y="72.7">+3.100</text>
<text x="391.4" y="75.7">+3.096</text>
<text x="404.1" y="72.7">+3.200</text>
<text x="404.1" y="75.7">+3.350</text>
<text x="312" y="78.6">FF-S09</text>
<text x="312" y="81.6">FF-S19</text>
<text x="321.8" y="78.6">203x133x25 UB S355</text>
<text x="321.8" y="81.6">305x305x198 UC S355</text>
<text x="391.4" y="78.6">+3.100</text>
<text x="391.4" y="81.6">+2.956</text>
<text x="404.1" y="78.6">+3.200</text>
<text x="404.1" y="81.6">+3.350</text>
<text x="312" y="84.5">FF-S23</text>
<text x="312" y="87.5">FF-S25</text>
<text x="321.8" y="84.5">305x305x198 UC S355</text>
<text x="321.8" y="87.5">203x133x25 UB S355</text>
<text x="391.4" y="84.5">+2.931</text>
<text x="391.4" y="87.5">+3.100</text>
<text x="404.1" y="84.5">+3.350</text>
<text x="404.1" y="87.5">+3.200</text>
<text x="312" y="90.4">FF-S52</text>
<text x="312" y="93.4">FF-S50</text>
<text x="321.8" y="90.4">203x133x25 UB S355</text>
<text x="321.8" y="93.4">203x133x25 UB S355</text>
<text x="391.4" y="90.4">+3.100</text>
<text x="391.4" y="93.4">+3.100</text>
<text x="404.1" y="90.4">+3.200</text>
<text x="404.1" y="93.4">+3.200</text>
<text x="312" y="96.3">FF-S51</text>
<text x="312" y="99.3">RF-S11</text>
<text x="321.8" y="96.3">203x133x25 UB S355</text>
<text x="321.8" y="99.3">203x133x25 UB S355</text>
<text x="391.4" y="96.3">+3.100</text>
<text x="391.4" y="99.3">+6.276</text>
<text x="404.1" y="96.3">+3.200</text>
<text x="404.1" y="99.3">+6.479</text>
<text x="312" y="102.2">RF-S25</text>
<text x="321.8" y="102.2">305x305x198 UC S355</text>
<text x="391.4" y="102.2">+3.451</text>
<text x="404.1" y="102.2">+6.479</text>
<text x="235.5" y="284.8">0</text>
<text x="245.5" y="284.8">1</text>
<text x="255.5" y="284.8">2</text>
<text x="265.5" y="284.8">3</text>
<text x="275.5" y="284.8">4</text>
<text x="284.7" y="284.8">5m</text>
</g>
<g font-size="1.9" fill="#73737a">
<text x="312" y="201.7">REV</text>
<text x="324" y="201.7">DATE</text>
<text x="342" y="201.7">DESCRIPTION</text>
</g>
<g font-size="1.8" fill="#73737a">
<text x="37.6" y="6">1</text>
<text x="73.7" y="6">2</text>
<text x="109.8" y="6">3</text>
<text x="145.9" y="6">4</text>
<text x="182.1" y="6">5</text>
<text x="218.2" y="6">6</text>
<text x="254.3" y="6">7</text>
<text x="290.4" y="6">8</text>
<text x="20.8" y="31.4">A</text>
<text x="312" y="63.8">Mark</text>
<text x="321.8" y="63.8">Section (engineer)</text>
<text x="393.3" y="63.8">BOS</text>
<text x="406.3" y="63.8">TOS</text>
<text x="20.8" y="78.6">B</text>
<text x="20.8" y="125.7">C</text>
<text x="20.8" y="172.9">D</text>
<text x="20.8" y="220">E</text>
<text x="311" y="235.8">CLIENT</text>
<text x="363" y="235.8">PROJECT</text>
<text x="311" y="246.8">DRAWING TITLE</text>
<text x="311" y="260.3">SCALE</text>
<text x="345.7" y="260.3">SIZE</text>
<text x="380.3" y="260.3">DATE</text>
<text x="20.9" y="267.2">F</text>
<text x="311" y="268.3">DRAWN</text>
<text x="345.7" y="268.3">CHECKED</text>
<text x="380.3" y="268.3">APPROVED</text>
<text x="346.4" y="276.3">DRAWING No.</text>
<text x="398.4" y="276.3">REV</text>
<text x="18" y="288" transform="rotate(-90 18 288)">Do not scale. All dimensions in millimetres, levels in metres from GF FFL. Check all dimensions on site.</text>
<text x="37.6" y="292.8">1</text>
<text x="73.7" y="292.8">2</text>
<text x="109.8" y="292.8">3</text>
<text x="145.9" y="292.8">4</text>
<text x="182.1" y="292.8">5</text>
<text x="218.2" y="292.8">6</text>
<text x="254.3" y="292.8">7</text>
<text x="290.4" y="292.8">8</text>
</g>
<g font-size="1.8" fill="#14141a">
<text x="61.6" y="49.4">+6.425</text>
<text x="239.8" y="48.4">+6.425</text>
<text x="61.6" y="75.6">+3.800</text>
<text x="239.8" y="74.6">+3.800</text>
<text x="61.6" y="80.1">+3.350</text>
<text x="239.8" y="79.1">+3.350</text>
<text x="61.6" y="112.8">±0.000</text>
<text x="239.8" y="113.6">-0.100</text>
<text x="239.8" y="110.7">±0.000</text>
<text x="62" y="115.5">-0.100</text>
<text x="60.1" y="142.3">+6.425</text>
<text x="238.3" y="143.7">+6.225</text>
<text x="238.3" y="140.7">+6.425</text>
<text x="60.1" y="145">+6.225</text>
<text x="238.3" y="167.9">+3.725</text>
<text x="60.1" y="172.8">+3.350</text>
<text x="60.1" y="169.7">+3.725</text>
<text x="238.3" y="173.9">+3.200</text>
<text x="238.3" y="170.9">+3.350</text>
<text x="60.1" y="175.5">+3.200</text>
<text x="238.3" y="203.9">±0.000</text>
<text x="60.1" y="206.1">±0.000</text>
<text x="60.5" y="208.8">-0.100</text>
<text x="238.3" y="206.9">-0.100</text>
<text x="167" y="218.1" transform="rotate(-90 167 218.1)">0</text>
<text x="169.9" y="220" transform="rotate(-90 169.9 220)">286</text>
<text x="232.6" y="221" transform="rotate(-90 232.6 221)">6553</text>
<text x="35" y="258.5">ICF EPS (cut)</text>
<text x="35" y="262.3">ICF concrete core / RC (cut)</text>
<text x="35" y="266.1">Steel (cut)</text>
<text x="35" y="269.9">Beyond the cut (line work)</text>
</g>
<g font-size="1.8" fill="#0d2973">
<text x="247.9" y="48.4">Top of FF ICF (eaves)</text>
<text x="247.9" y="79.1">FF TOC (hollowcore)</text>
<text x="247.9" y="110.7">GF FFL</text>
<text x="246.4" y="140.7">Top of FF ICF (eaves)</text>
<text x="246.4" y="170.9">FF TOC (hollowcore)</text>
<text x="246.4" y="203.9">GF FFL</text>
</g>
<g font-size="1.8" fill="#1a1a1f">
<text x="187.9" y="61.7">FF-S50 203X133X25 UB S355</text>
<text x="187.9" y="64.3">BOS +3.100 / TOS +3.200</text>
<text x="122.9" y="69.6">FF-S04 203X133X25 UB S355</text>
<text x="189.5" y="69.6">FF-S09 203X133X25 UB S355</text>
<text x="122.9" y="72.3">BOS +3.100 / TOS +3.200</text>
<text x="189.5" y="72.3">BOS +3.100 / TOS +3.200</text>
<text x="123.7" y="88.7">FF-S02 254X254X73 UC S355</text>
<text x="152.4" y="88.7">FF-S51 203X133X25 UB S355</text>
<text x="188.7" y="88.7">FF-S08 254X254X73 UC S355</text>
<text x="92" y="91.2">FF-S01 356X171X45 UB S355</text>
<text x="92" y="93.9">BOS +2.849 / TOS +3.200</text>
<text x="123.7" y="91.4">BOS +3.096 / TOS +3.350</text>
<text x="152.4" y="91.3">BOS +3.100 / TOS +3.200</text>
<text x="188.7" y="91.4">BOS +3.096 / TOS +3.350</text>
<text x="93" y="99.2">GF-WG13 S.O. 5667 x 2925</text>
<text x="93" y="101.8">SILL -0.100 / HEAD +2.825</text>
<text x="183.6" y="101.2">FF-S19 305X305X198 UC S355</text>
<text x="183.6" y="103.9">BOS +2.956 / TOS +3.350</text>
<text x="99.5" y="140.7">RF-S11 203X133X25 UB S355</text>
<text x="99.5" y="143.3">BOS +6.276 / TOS +6.479</text>
<text x="136.3" y="147.6">RF-S25 305X305X198 UC S355</text>
<text x="136.3" y="150.3">BOS +3.451 / TOS +6.479</text>
<text x="118.9" y="177.2">FF-S25 203X133X25 UB S355</text>
<text x="118.9" y="179.9">BOS +3.100 / TOS +3.200</text>
<text x="116.1" y="185.3">FF-S23 305X305X198 UC S355</text>
<text x="116.1" y="187.9">BOS +2.931 / TOS +3.350</text>
<text x="195.4" y="191.6">GF-GD01 S.O. 2822 x 2775</text>
<text x="113.4" y="193.1">FF-S52 203X133X25 UB S355</text>
<text x="113.4" y="195.7">BOS +3.100 / TOS +3.200</text>
<text x="195.4" y="194.3">SILL -0.100 / HEAD +2.675</text>
</g>
<g font-size="1.8" fill="#b3b3b8">
<text x="353" y="128">E</text>
<text x="363.3" y="128.2">F</text>
<text x="375.5" y="128.2">F</text>
<text x="344.7" y="135.5">C</text>
<text x="358.8" y="132.9">I</text>
<text x="375.4" y="135.5">C</text>
<text x="375.8" y="132.9">I</text>
<text x="344.7" y="143.8">A</text>
<text x="344.7" y="141.3">B</text>
<text x="376" y="143.8">A</text>
<text x="376" y="141.3">B</text>
<text x="345.5" y="148.1">H</text>
<text x="353" y="149.6">E</text>
<text x="375.9" y="148.1">H</text>
</g>
<text font-size="1.8" fill="#d9fff2" x="311" y="276.3">STATUS</text>
</svg>
